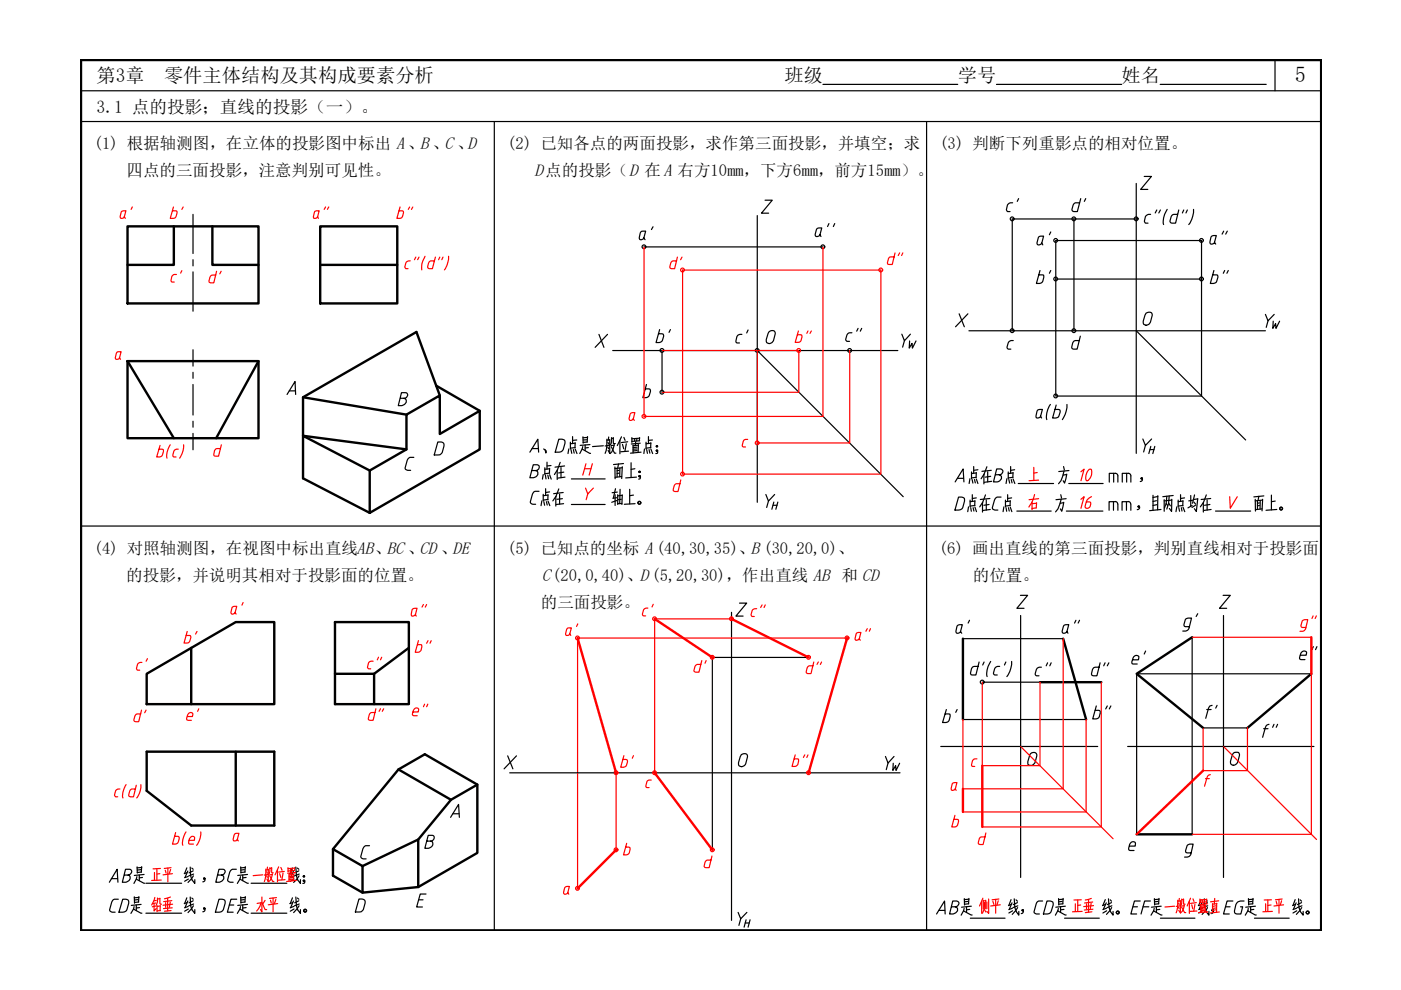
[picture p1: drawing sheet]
<svg xmlns="http://www.w3.org/2000/svg" width="297mm" height="210mm" viewBox="0 0 297 210" stroke-linecap="round" stroke-linejoin="round" font-family="sans-serif">
<!-- layer: 0 -->
<path d="M17.2 12.7h262.9v184.6h-262.9z" fill="none" stroke="#000" stroke-width=".51"/>
<path d="M17.2 19.2h262.9M174.5 17.9h28.6M211.3 17.9h26.5M246 17.9h22.5M270.3 12.7v6.5M17.2 25.8h262.9M104.8 25.8v171.5M196.5 25.8v171.5M17.2 111.5h262.9" fill="none" stroke="#000" stroke-width=".25"/>
<g fill="none" stroke="#000" stroke-width=".25">
<path d="M240.9 38.9v57.2M242.6 37.4h1.5l-2.3 2.8h1.6M136.6 52.4h37.9M160.6 45.7v60.8M162.2 42.4h1.5l-2.3 2.8h1.6M173.8 49.8l-.1 .2-.6 .2-.2-.1-.1-.4 .5-1.3 .9-.1-.4 1.5 .3 .4M175.8 47.4l-.3 .6M177 47.4l-.3 .6M223.8 51h30.9v33h-30.9zM223.8 59.2h30.9M227.7 46.4v23.7M240.9 46.4h-26.3v23.7"/>
<path d="M244 45.5a1.05 1.05 0 0 0-1.1 .4l-.3 1.1 .3 .3h.5M245.3 44.5l-.4 .7M246 44.5l-.3 .7M247.5 44.4a4.3 4.3 0 0 0-.8 3.2M249.9 44.5l-.7 2.8h-.8l-.3-.3a1.87 1.87 0 0 1 .5-1.5h1.1M251 44.5l-.3 .7M251.7 44.5l-.3 .7M253.1 44.4a5.2 5.2 0 0 1-1.1 3.2M127 70.9l1 2.7M128.8 70.9l-2.6 2.7M129.9 74.3h60.5M140.4 74.3v8.9"/>
<path d="M160.6 74.3l30.9 31M163.1 70.3a.72 .72 0 0 1 .8-.2 .72 .72 0 0 1 .5 .7l-.4 1.4a.82 .82 0 0 1-.7 .6 .82 .82 0 0 1-.8-.4v-.4zM191.2 70.9l.6 1.3 1.2-1.3M191.8 72.2l-.4 1.4M192.9 72.3l-.1 1.5 .6-1v1l.8-1.5M203.4 66.5l1.1 2.8M205.2 66.5l-2.6 2.8M205.4 70.1h62.9M214.8 72.2a.94 .94 0 0 0-1 .5l-.3 1 .3 .3h.5M229.1 71.3l-.7 2.7h-.8l-.4-.3a1.71 1.71 0 0 1 .5-1.4l1.1-.1M240.9 70.1l23.2 23.2M243 66.4l.2-.1a.64 .64 0 0 1 .8-.1 .64 .64 0 0 1 .3 .7l-.4 1.4a.81 .81 0 0 1-.7 .6 .81 .81 0 0 1-.8-.4z"/>
<path d="M60.9 83.6l1.7-2.7 .1 2.7M61.3 82.9h1.3M84.9 84.4h.9a.66 .66 0 0 0 .6-.4 .66 .66 0 0 0-.2-.7h-1.1l-.7 2.7a1.55 1.55 0 0 0 1.7-.7v-.5l-.4-.4M87.7 97h-.8l-.4 .3-.6 2 .1 .2 .4 .2h.7M92.8 93.7h.7a.63 .63 0 0 1 .6 .9l-.5 1.6-.3 .2-1.2 .1zM137.1 81.5l-.8 2.8 1-.1a1.52 1.52 0 0 0 .6-1.5l-.3-.2h-.8M220.6 88.3l-.1 .2-.4 .1-.4-.1 .2-1.3 .2-.3 .9-.1-.4 1.5 .2 .3M222.7 85.8a4.3 4.3 0 0 0-.8 3.2M223.9 85.9l-.7 2.7 .9-.1a1.43 1.43 0 0 0 .6-1.6l-1-.1M226.2 85.8a5.5 5.5 0 0 1-1 3.2M242.3 93.1l.6 1.3 1.3-1.3M242.9 94.4l-.4 1.4"/>
<path d="M243.8 95.3h.9M244 94.6l-.4 1.6M244.8 94.6l-.4 1.6M162.4 104.8l.5 1.4 1.3-1.4M162.9 106.2l-.4 1.4M163.9 107.1h.8M164.1 106.5l-.5 1.5M164.9 106.5l-.4 1.5M155.1 129.8v65.3M156.8 127.9h1.5l-2.3 2.7h1.6M171.4 139.4h-20.4v40.8M204.2 135.4h21.2"/>
<path d="M216.4 126.2h1.5l-2.3 2.8h1.5M216.4 130.5v55.5M252.8 135.1v41.8M259.3 126.2h1.5l-2.2 2.8h1.5M259.4 130.5v55.5M199.5 158.3h33.2M204.2 152.6h26.1M207.6 140.4l-.7 2.7h-1l-.1-.3a1.71 1.71 0 0 1 .5-1.4l1.1-.1M208.3 144.6h12.2M208.6 140.4l-.2 .6M210 140.2a4.3 4.3 0 0 0-.7 3.3M211.9 141.3a.94 .94 0 0 0-1 .5l-.3 1 .3 .3h.5"/>
<path d="M213.3 140.4l-.3 .6M214.5 140.2a5.2 5.2 0 0 1-1 3.3M218.5 159.8a.73 .73 0 0 1 .8-.3 .73 .73 0 0 1 .5 .8l-.4 1.4a.83 .83 0 0 1-.7 .6 .83 .83 0 0 1-.8-.4zM239.1 158.3h39.5M255.1 154.3h9.4M261.5 159.7l.5-.2a.55 .55 0 0 1 .6 .1 .55 .55 0 0 1 .2 .6l-.4 1.4a.77 .77 0 0 1-.9 .6 .77 .77 0 0 1-.6-.8zM278 142.9h-37v34M78.3 179.3h-.8l-.3 .2-.3 .4-.4 1.7 .3 .4 .8 .1M90.5 178.3h1a.63 .63 0 0 0 .6-.5 .63 .63 0 0 0-.5-.7h-.8l-.7 2.8a1.48 1.48 0 0 0 1.7-.8l-.2-.6-.3-.2M95.5 173.3l1.7-2.8 .2 2.8M96 172.5h1.3M108.1 163.9h82.7"/>
<path d="M157.2 160l.2-.1a.64 .64 0 0 1 .8-.1 .64 .64 0 0 1 .3 .7l-.4 1.5a.82 .82 0 0 1-.7 .5 .82 .82 0 0 1-.8-.4zM187.7 160.4l.6 1.4 1.3-1.4M188.3 161.8l-.4 1.4M189.4 161.8l-.1 1.6 .6-1.1 .1 1.1 .7-1.6M239.5 179.4h1.2v-.7a.7 .7 0 0 0-.7-.2 .7 .7 0 0 0-.5 .5l-.2 .9 .1 .3 1 .1M39.9 186.4l-.8 .4M39.9 192.7l-.8 .5M40.3 183.8l.1 1.9 .3 .8 .6 .8v-.8M40.3 190.2l.1 1.9 .3 .8 .6 .8v-.8M40.7 184.1l.3 .2M40.7 190.4l.3 .3M41 184.6l-.9 .5"/>
<path d="M41 191l-.9 .4M41 185.7l-1.1 1.4M41 192.1l-1.1 1.4M41 185.3l-1 .4M41 191.7l-1 .4M76.1 190.6h.7a.63 .63 0 0 1 .6 .9l-.5 1.6-.3 .2-1.3 .1zM88.8 190.8h.9M90.3 189.6h-1.2l-.8 2.7h1.3M156.5 193.4l.5 1.4 1.4-1.4M157 194.8l-.3 1.4M158 195.7h.9M158.2 195l-.4 1.6"/>
<path d="M159 195l-.4 1.6M198.6 193.8l1.7-2.8 .1 2.8M199 193h1.3M201.8 192.3h.9a.79 .79 0 0 0 .5-1.1l-.4-.2h-.8l-.7 2.8a1.61 1.61 0 0 0 1.7-.7v-.5l-.4-.3M204.3 193.1l-.5 .9M204.3 193.2l1.8 .8M204.4 192.6l-.1 .6M205.9 192.1l-2 .2M215.8 192.4l-1.2 1.5M215.8 192.1l-1 .3M216 193.2v.8l-.5-.7M216.9 193h.1"/>
<path d="M217 193.1a.52 .52 0 0 1-.5 .6M221.1 191h-.9l-.4 .3-.6 2 .3 .4 .9 .1M222 191h.7a.6 .6 0 0 1 .6 .9l-.6 1.6-.6 .3h-.9zM224.3 193.1l-.5 .9M225.9 192.1l-2.1 .2M235.4 190.8l.3 .3M235.7 191.4l-.9 .4M235.7 192.4l-1.1 1.5M235.7 192.1l-1 .3M236 193.2v.8l-.6-.7M240.2 192.3h1M241.8 191h-1.3l-.7 2.8h1.2"/>
<path d="M242.3 192.3h1.3M243.9 191h-1.2l-.8 2.8M252.5 180.8l-1.1-.1v-.3l.4-1.3 .4-.1h.8l-.5 2.2-.4 .4-1 .1M263.8 191a1.46 1.46 0 0 0-1.8 .8l-.3 1.3 .2 .6 1.2 .1 .4-1.5h-.5M264.6 193.1l-.6 .9M266.2 192.1l-2.1 .2M275.3 190.6l.1 1.8 .3 .9 .6 .7v-.8M275.7 190.8l.3 .3M276 191.4l-.9 .4M276 192.4l-1.1 1.5M276 192.1l-1 .3"/>
<circle cx="174.5" cy="52.3" r=".4"/>
<circle cx="240.9" cy="46.4" r=".4"/>
<circle cx="214.6" cy="70.1" r=".4"/>
<circle cx="227.7" cy="70.1" r=".4"/>
<circle cx="140.3" cy="83.1" r=".4"/>
<circle cx="223.8" cy="84" r=".4"/>
<circle cx="208.2" cy="144.6" r=".4"/>
<circle cx="216.8" cy="193" r=".06"/>
<circle cx="216.8" cy="193" r=".11"/>
<circle cx="216.8" cy="193" r=".15"/>
<circle cx="237" cy="193.5" r=".32"/>
<circle cx="237" cy="193.5" r=".28"/>
<circle cx="277.2" cy="193.5" r=".28"/>
<circle cx="277.2" cy="193.5" r=".32"/>
</g>
<g fill="none" stroke="#000" stroke-width=".51">
<path d="M27 48h27.8v16.3h-27.8zM36.9 48v8.2h-9.9M45 48v8.2h9.8M67.9 48h16.3v16.3h-16.3zM67.9 56.2h16.3M27 76.6h27.8v16.3h-27.8zM27 76.6l9.9 16.3M54.8 76.6l-9 16.3M64.2 84.2l22 3.7M78.4 99.8l-14.2-7.4v9l14.2 7.3M86.2 87.9l7-4.1v8.2l8.5-4.9v8.2l-23.3 13.4v-8.9l7.8-4.5zM92.5 81.8l9.2 5.3"/>
<path d="M93.2 83.8l-4.9-13.4-24.1 13.8v8.2l22 2.9M40.5 137.4v11.9M71 131.9h15.7v17.4h-15.7zM86.7 137.4l-7.4 5.5h-8.3M204.2 135.4v17.2M225.4 135.4l4.9 17.2M252.8 135.1l-11.8 7.8 14.1 11.4M31.1 142.9l18.9-11h8.2v17.4h-27.1zM31.1 159.4h27.1v15.6h-17.7l-9.4-7.3zM50 159.4v15.6M79.3 142.9v6.4M220.5 144.6h13"/>
<path d="M278 142.9l-13.5 11.4M84.5 163.1l5.6-3.2 11.1 6.5v14.4l-12.5 7.3M95.6 169.6l-11.1-6.5-13.9 16.9 6.3 3.6M101.2 166.4l-5.6 3.2-6.9 8.4M241 176.9h11.8M70.6 180v5.7l6.3 3.6M76.9 183.6l11.8-5.6v10.1l-11.8 1.2z"/>
</g>
<path d="M40.9 45.5v8.2M40.9 57.6v8.4M40.9 74.2v3.4M40.9 78.9v1.3M40.9 81.5v6.5M40.9 89.3v1.3M40.9 91.9v3.5" fill="none" stroke="#000" stroke-width=".25"/>
<g fill="none" stroke="#f00" stroke-width=".25">
<path d="M87 55.3a.85 .85 0 0 0-1 .4l-.2 1 .2 .3h.5M88.2 54.5l-.3 .6M88.8 54.5l-.3 .6M90.1 54.3l-.2 .4a3.4 3.4 0 0 0-.5 2.5M92.3 54.5l-.6 2.5-.9-.1-.1-.4 .3-1 .3-.2h.8M93.2 54.5l-.2 .6M93.9 54.5l-.2 .6M95.1 54.3a5.1 5.1 0 0 1-.9 2.9M136.6 52.4v35.9h37.9v-35.9M144.7 57.3h42.1v43.2h-42.1zM25.3 75.8l-.2 .3a.39 .39 0 0 1-.4 .1 .39 .39 0 0 1-.2-.4l.3-1.1 .9-.1-.4 1.2 .3 .4M140.4 74.3h29v8.9h-29"/>
<path d="M160.6 74.3v19.6h19.6v-19.6M33.9 94.4l-.7 2.5 .9-.1 .3-.3 .2-1.2-.9-.1M36.1 94.3l-.5 .9a2.69 2.69 0 0 0-.2 1.9M37.8 95.2a.85 .85 0 0 0-.9 .5l-.2 1.1 .6 .1M38.9 94.3a4.6 4.6 0 0 1-.8 2.8M46.9 94.3l-.6 2.4h-.8l-.2-.4 .2-.8 .3-.3 .9-.1M134.3 88.8l-.5 .3h-.3l-.1-.4 .2-.9 .5-.3h.5l-.3 1.3 .2 .3M158.5 93.2a.77 .77 0 0 0-.9 .3l-.2 1.1 .7 .2M144.3 101.8l-.6 2.4-.9-.1-.1-.3 .4-1 .3-.2h.8M155.1 131.2h-16.3v32.7M179.6 135.3h-57.1v53.1M225.4 135.4v31.8h-21.2v-14.6"/>
<path d="M252.8 135.1h25.2M208.3 144.6v17.7h12.2v-17.7M216.4 158.3l19.6 19.5M230.3 152.6v19.6h-26.1M233.5 144.6v30.7h-25.2M255.1 154.3v9.1h9.4v-9.1M259.4 158.3l19.7 19.7M278 142.9v34h-25.2M25.4 167.3a.85 .85 0 0 0-.9 .4l-.2 .9 .2 .3h.5M26.7 166.4l-.4 .9a2.69 2.69 0 0 0-.2 1.9M28.9 166.5l-.6 2.4h-.9l-.1-.4 .3-1 .4-.2h.7M29.9 166.4a4.3 4.3 0 0 1-.9 2.8"/>
<path d="M37.2 176.5l-.6 2.5 .9-.1a1.3 1.3 0 0 0 .5-1.3l-.3-.3h-.6M39.4 176.4l-.4 .9a2.69 2.69 0 0 0-.2 1.9M40.1 178.2h1.1l.1-.5a.42 .42 0 0 0-.3-.4 .42 .42 0 0 0-.5 .1 1.36 1.36 0 0 0-.5 1.5l1 .1M42.6 176.4a4.3 4.3 0 0 1-.9 2.8M50.3 178l-.2 .3a.39 .39 0 0 1-.5 0 .39 .39 0 0 1-.2-.4l.5-1.2h.8l-.4 1.3 .2 .3M130.6 163.9v16.3M132.9 178.8l-.7 2.5a1.02 1.02 0 0 0 1.2-.5l.1-1.1-.8-.1M138.1 165.4a.77 .77 0 0 0-1 .4l-.1 1.1 .6 .1M202.5 172.9l-.7 2.4h.9l.3-.4 .2-.7-.1-.4-.8-.1M202.6 167.2l-.6 .4-.3-.1 .2-1.2 .1-.3 .9-.1-.3 1.3 .1 .4M207.1 160.9a.77 .77 0 0 0-.9 .4l-.2 1.1 .7 .1M209 176.6l-.6 2.5-.9-.2-.1-.3 .4-1 .3-.2h.8"/>
<path d="M255.6 165.1h.8M256.6 164.2l-.5 .3-.7 2.2M120.4 189.3l-.5 .3-.3-.1-.1-.3 .2-.9 .2-.3 .8-.1-.3 1.4 .2 .3M150.9 181.5l-.5 2.5-.9-.1-.2-.3 .3-1 .4-.2h.7"/>
<circle cx="136.5" cy="88.3" r=".4"/>
<circle cx="160.5" cy="93.9" r=".4"/>
<circle cx="144.7" cy="100.5" r=".4"/>
<circle cx="155.1" cy="131.2" r=".4"/>
<circle cx="138.8" cy="163.8" r=".4"/>
<circle cx="122.4" cy="188.3" r=".4"/>
<circle cx="130.6" cy="180.2" r=".4"/>
<circle cx="151" cy="180.2" r=".4"/>
</g>
<path d="M122.5 135.3l8.1 28.6M138.8 131.2l12.2 8.2M155.1 131.2l16.3 8.2M179.6 135.3l-8.2 28.6M138.8 163.9l12.2 16.3M204.2 167.2v5M208.3 162.3v13M255.1 163.4l-14.1 13.5M130.6 180.2l-8.1 8.2" fill="none" stroke="#f00" stroke-width=".51"/>
<g font-size="7.5" fill="#f00">
<text x="111.5" y="103">B点在 面上；</text>
<text x="111.5" y="108.7">C点在 轴上。</text>
</g>
<g font-size="7.1">
<text x="111.5" y="97.4">A、D点是一般位置点；</text>
<text x="22.2" y="188.4">AB是</text>
<text x="22.2" y="194.7">CD是</text>
<text x="44.8" y="194.7">DE是</text>
</g>
<g font-size="7.1" fill="#f00">
<text x="201.8" y="103.7">A点在B点 方 ，</text>
<text x="201.4" y="109.7">D点在C点 方 ，且两点均在 面上。</text>
<text x="44.8" y="188.4">BC是</text>
<text x="52.9" y="188.4">一般位置</text>
</g>
<g font-size="6.6">
<text x="255.1" y="135.1" transform="rotate(-90 255.1 135.1)">g'</text>
<text x="60.7" y="194.7">线。</text>
</g>
<g font-size="6.6" fill="#f00">
<text x="274.8" y="135.1">g&quot;</text>
<text x="60.7" y="188.4">线；</text>
<text x="53.6" y="194.7">水平</text>
<text x="206.7" y="194.7">侧平</text>
<text x="226.5" y="194.7">正垂</text>
<text x="246.2" y="194.7">一般位置直</text>
</g>
<g font-size="6.2">
<text x="212.4" y="46.2">c'</text>
<text x="231.4" y="46.2" transform="rotate(-90 231.4 46.2)">d'</text>
<text x="134.8" y="52.2">a'</text>
<text x="219.1" y="53.3">a'</text>
<text x="255.8" y="52.9">a&quot;</text>
<text x="218.7" y="61.4">b'</text>
<text x="255.8" y="61.4">b&quot;</text>
<text x="178.5" y="73.7">c&quot;</text>
<text x="201.8" y="135.5">a'</text>
<text x="224.4" y="135.5">a&quot;</text>
<text x="239.2" y="142.2">e'</text>
<text x="218.7" y="144.6">c&quot;</text>
<text x="230.4" y="144.6">d&quot;</text>
<text x="199" y="154.5">b'</text>
<text x="230.7" y="153.8">b&quot;</text>
<text x="266.7" y="157.7">f&quot;</text>
<text x="105.8" y="164.4">X</text>
</g>
<g font-size="6.2" fill="#f00">
<text x="274.8" y="141.1">e&quot;</text>
<text x="31.4" y="188">正平</text>
<text x="31.4" y="194.4">铅垂</text>
<text x="266.7" y="194.7">正平</text>
</g>
<g font-size="5.7" fill="#f00">
<text x="24.7" y="47.6">a'</text>
<text x="35.3" y="47.6">b'</text>
<text x="65.6" y="47.6">a&quot;</text>
<text x="83.3" y="47.6">b&quot;</text>
<text x="141.1" y="58.2">d'</text>
<text x="187.3" y="57.2">d&quot;</text>
<text x="35.3" y="61">c'</text>
<text x="167.6" y="73.7">b&quot;</text>
<text x="232.8" y="103" transform="rotate(-90 232.8 103)">10</text>
<text x="48" y="131.6">a'</text>
<text x="86.4" y="131.9">a&quot;</text>
<text x="158.4" y="131.9">c&quot;</text>
<text x="38.1" y="137.6">b'</text>
<text x="118.9" y="135.8">a'</text>
<text x="180.3" y="136.9">a&quot;</text>
<text x="76.9" y="142.9">c&quot;</text>
<text x="170" y="143.9">d&quot;</text>
<text x="27.5" y="154.2">d'</text>
<text x="43.4" y="153.8" transform="rotate(-90 43.4 153.8)">e'</text>
<text x="77.3" y="153.8">d&quot;</text>
<text x="86.4" y="153.1">e&quot;</text>
<text x="130.9" y="164">b'</text>
<text x="166.9" y="163.7">b&quot;</text>
</g>
<g font-size="5.7">
<text x="138.3" y="73.7">b'</text>
<text x="159.8" y="74.1" transform="rotate(-90 159.8 74.1)">c'</text>
<text x="259.3" y="153.5" transform="rotate(-90 259.3 153.5)">f'</text>
</g>
<g font-size="5.3" fill="#f00">
<text x="43.4" y="61">d'</text>
<text x="232.5" y="109" transform="rotate(-90 232.5 109)">16</text>
<text x="139.7" y="131.9" transform="rotate(-90 139.7 131.9)">c'</text>
<text x="32.5" y="143.2" transform="rotate(-90 32.5 143.2)">c'</text>
<text x="87.1" y="139.3">b&quot;</text>
<text x="146.4" y="143.6">d'</text>
</g>
<g font-size="4.9">
<text x="234.2" y="103.4">mm</text>
<text x="234.2" y="109.4">mm</text>
</g>
<text font-size="4.7" x="274.5" y="17.3">5</text>
<text font-size="4.4" x="268.8" y="70.9">W</text>
<g font-size="4.1">
<text x="20.5" y="17.3">第3章</text>
<text x="34.8" y="17.3">零件主体结构及其构成要素分析</text>
<text x="166.3" y="17.3">班级</text>
<text x="203.1" y="17.3">学号</text>
<text x="237.8" y="17.3">姓名</text>
</g>
<text font-size="3.7" x="20.5" y="23.9">3.1 点的投影；直线的投影（一）。</text>
<g font-size="3.6">
<text x="89.1" y="31.6">B</text>
<text x="94.2" y="31.6">C</text>
<text x="113.3" y="37.4">D点的投影（D 在A 右方10mm，下方6mm，前方15mm）。</text>
<text x="159.2" y="117.4">B</text>
<text x="114.9" y="123.2">C(20,0,40)、 (5,20,30)，作出直线 AB</text>
<text x="135.6" y="123.2">D</text>
</g>
<g font-size="3.5">
<text x="19.9" y="31.7">(1) 根据轴测图，在立体的投影图中标出 A 、 、 、D</text>
<text x="107.6" y="31.7">(2) 已知各点的两面投影，求作第三面投影，并填空；求</text>
<text x="199.2" y="31.7">(3) 判断下列重影点的相对位置。</text>
<text x="26.8" y="37.4">四点的三面投影，注意判别可见性。</text>
<text x="19.9" y="117.4">(4) 对照轴测图，在视图中标出直线AB、BC 、CD 、DE</text>
<text x="107.6" y="117.4">(5) 已知点的坐标 A (40,30,35)、 (30,20,0)、</text>
<text x="199.1" y="117.4">(6) 画出直线的第三面投影，判别直线相对于投影面</text>
<text x="26.8" y="123.1">的投影，并说明其相对于投影面的位置。</text>
<text x="178.4" y="123.1">和 CD</text>
<text x="206.3" y="123.1">的位置。</text>
<text x="114.7" y="128.8">的三面投影。</text>
</g>
</svg>
